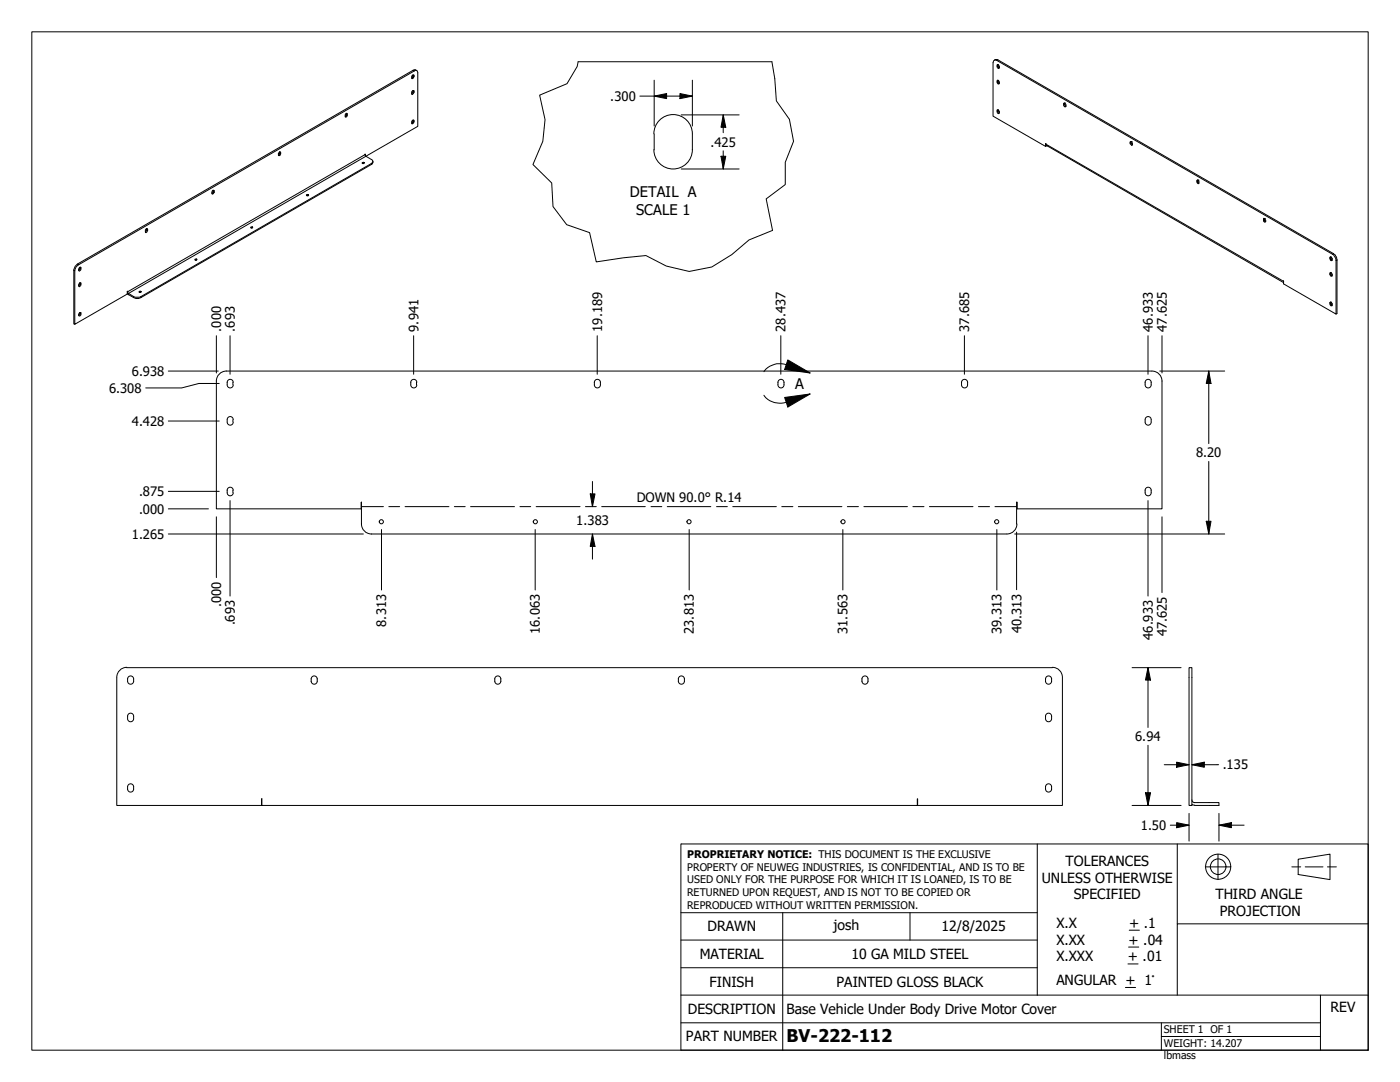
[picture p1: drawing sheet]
<svg xmlns="http://www.w3.org/2000/svg" width="279mm" height="216mm" viewBox="0 0 279 216" stroke-linecap="round" stroke-linejoin="round" font-family="sans-serif">
<!-- layer: Visible (ANSI) -->
<g fill="none" stroke="#000" stroke-width=".2">
<path d="M82.2 18.2l.3-.1a.41 .41 0 0 1 .1 .5 .41 .41 0 0 1-.4 .2zM82.4 18.1h.1M82.4 18.1l-.2 .6M82.4 15l-.2 .6a.33 .33 0 0 0 .4-.2 .33 .33 0 0 0-.2-.4l-.2 .2v.4M82.4 15h.1M83.2 14.1l-.3-.2-.5 .1-67 38.7-.4 .4-.3 .7v10.8l.2 .1M115.4 12.3h38.7M198.4 12l.2-.1h.5l67.2 38.8a1.28 1.28 0 0 1 .5 1.2v10.6l-.2 .2M199.2 16v.4l.3 .2-.2 .2a.43 .43 0 0 1-.3-.4 .43 .43 0 0 1 .1-.4l.2 .1 .2 .5M199.2 12.9l.2 .8h-.2l-.2-.3 .1-.5a.49 .49 0 0 1 .4 .6M42.5 38l-.1 .7a.49 .49 0 0 0 .3-.6v-.1a.28 .28 0 0 0-.3 0 .28 .28 0 0 0-.1 .4v.2M55.8 30.3v.5l-.2 .2a.38 .38 0 0 0 .4-.2 .38 .38 0 0 0-.1-.4v-.1a.49 .49 0 0 0-.3 .6"/>
<path d="M61.2 38.9a.22 .22 0 0 1 .2-.1 .22 .22 0 0 1 .1 .3 .22 .22 0 0 1-.2 0 .22 .22 0 0 1-.1-.2zM61.3 39.1h.2M69.1 22.7v.4l-.2 .2a.25 .25 0 0 0 .3 0 .25 .25 0 0 0 .1-.3v-.3a.25 .25 0 0 0-.3 0 .25 .25 0 0 0-.1 .4v.1M69.1 22.7h.1M72.3 32.5l.3-.1 .1 .2h-.3zM72.4 32.6h.2M72.9 31l-.1-.3 .2 .5M74.4 32.2l-.2 .6-46.1 26.6a1.47 1.47 0 0 1-1.4 0l-1.3-.9M82.4 24l-.2 .6a.37 .37 0 0 0 .4-.2 .37 .37 0 0 0-.2-.5l-.2 .3v.4M82.4 24h.1M130.5 26.7a3.8 3.8 0 0 1 3.8-3.8 3.8 3.8 0 0 1 3.9 3.8M130.6 26.7v3.2"/>
<path d="M138.2 26.7v3.2a3.8 3.8 0 0 1-3.9 3.8 3.8 3.8 0 0 1-3.8-3.8M199.2 21.9v.3a.22 .22 0 0 1 .2 .2 .22 .22 0 0 1-.2 .3l-.2-.3 .1-.5a.49 .49 0 0 1 .4 .6M208.7 29.2l-10.5-6v-10.7a.48 .48 0 0 1 .2-.5 .48 .48 0 0 1 .5 .1l67.2 38.7 .5 .7v.3v10.9l-10.4-6.1v-.5v.2M208.9 29.1h.1M208.9 29.1l-.2 .1v-.6l.1 .4 47.4 27.4M212.3 20.6a.37 .37 0 0 1 .4 .3 .37 .37 0 0 1-.2 .4l-.2-.3zM212.5 20.6v.3l.2 .3M212.5 20.6h.1M225.6 28.3h.1a.45 .45 0 0 1 .2 .7h-.1a.45 .45 0 0 1-.2-.7zM225.7 28.3v.3l.3 .3M225.7 28.3h.1M239.1 35.9v.4l.2 .3a.25 .25 0 0 1-.4 0 .25 .25 0 0 1 0-.3v-.3a.25 .25 0 0 1 .3 0 .25 .25 0 0 1 .1 .3v.2"/>
<path d="M239.1 35.9h.1M15.2 53.3l.4-.4 67.1-38.7a.4 .4 0 0 1 .5-.1 .4 .4 0 0 1 .2 .4v10.7l-10.4 6 1.1 .6a.42 .42 0 0 1 .3 .4 .42 .42 0 0 1-.3 .4l-46 26.6-.3 .1-1-.1-1.1-.7-.3-.4v.6l-10.5 6v-10.8zM15.7 53.5l.2-.2 .2 .1a.42 .42 0 0 1-.4 .6zM15.9 56.5h.1M15.9 56.5h.2a.42 .42 0 0 1-.4 .7v-.4zM15.9 56.5v.3l-.2 .3M15.9 53.3v.4l-.2 .3M15.9 53.3h.1M27.7 58.2l.4-.1 .1 .2a.25 .25 0 0 1-.3 .1 .25 .25 0 0 1-.2-.2zM27.9 58.4h.2M29 45.8a.24 .24 0 0 1 .2-.1 .24 .24 0 0 1 .3 .1v.2a.26 .26 0 0 1-.1 .3 .26 .26 0 0 1-.4-.1zM29.2 45.7v.3l-.2 .3"/>
<path d="M29.2 45.7h.1M39 51.9h.2M50 45.3h.1a.16 .16 0 0 1 .2-.1 .16 .16 0 0 1 .1 .3h-.2zM50.1 45.5h.3M252.3 43.6v.4l.3 .2a.26 .26 0 0 1-.3 .1 .26 .26 0 0 1-.1-.4v-.2a.28 .28 0 0 1 .3 0 .28 .28 0 0 1 .1 .3v.2M252.3 43.6h.1M265.6 54.4l.1 .5 .2 .1a.2 .2 0 0 1-.2 .1 .2 .2 0 0 1-.2-.2v-.5a.36 .36 0 0 1 .4 .2 .36 .36 0 0 1 0 .4M265.6 51.2l.1 .6 .2 .1a.28 .28 0 0 1-.4 .1 .28 .28 0 0 1-.1-.4l.1-.4a.49 .49 0 0 1 .4 .7M15.7 62.5l.2-.1h.2a.42 .42 0 0 1-.4 .7zM15.9 62.4v.3l-.2 .2M15.9 62.4h.1M43.2 76v25.5h28.9v-1.3v4.4a2 2 0 0 0 2 2"/>
<path d="M45.1 74h184.8M45.2 74a2 2 0 0 0-2 2M46.5 76.3v.5M46.5 76.3a.6 .6 0 0 0-.5-.6 .6 .6 0 0 0-.7 .6v.5a.6 .6 0 0 0 .6 .6 .6 .6 0 0 0 .6-.6M83.1 76.3v.5M83.2 76.3a.6 .6 0 0 0-.6-.6 .6 .6 0 0 0-.6 .6v.5a.6 .6 0 0 0 .6 .6 .6 .6 0 0 0 .6-.6M118.8 75.9a.6 .6 0 0 1 .6-.2 .6 .6 0 0 1 .4 .6v.5a.6 .6 0 0 1-.6 .6 .6 .6 0 0 1-.6-.6zM155.4 75.9a.6 .6 0 0 1 .7-.2 .6 .6 0 0 1 .4 .6v.5a.6 .6 0 0 1-.6 .6 .6 .6 0 0 1-.6-.6zM192.1 75.9a.6 .6 0 0 1 .6-.2 .6 .6 0 0 1 .4 .6v.5a.6 .6 0 0 1-.6 .6 .6 .6 0 0 1-.6-.6zM228.7 75.9a.6 .6 0 0 1 .7-.2 .6 .6 0 0 1 .3 .6v.5a.6 .6 0 0 1-.6 .6 .6 .6 0 0 1-.6-.6zM229.9 74a2 2 0 0 1 2 2M231.9 76v25.5h-28.9v-1.3h-.1v4.4"/>
<path d="M265.6 60.3v.3l.3 .4a.28 .28 0 0 1-.4 0 .28 .28 0 0 1-.1-.4l.1-.3a.49 .49 0 0 1 .4 .6M45.3 83.7a.6 .6 0 0 1 .6-.6 .6 .6 0 0 1 .6 .6M45.3 83.8a.83 .83 0 0 0 .4 1 .6 .6 0 0 0 .8-.6M45.3 97.8a.6 .6 0 0 1 .6-.6 .6 .6 0 0 1 .6 .6M45.3 97.8v.5M45.3 98.3a.6 .6 0 0 0 .6 .6 .6 .6 0 0 0 .6-.6M46.5 83.8v.4M46.5 97.8v.5M228.5 83.7a.6 .6 0 0 1 .6-.6 .6 .6 0 0 1 .6 .6M228.5 83.8a.83 .83 0 0 0 .4 1 .6 .6 0 0 0 .8-.6v-.4M228.5 97.8v.5M228.5 98.3a.6 .6 0 0 0 .6 .6 .6 .6 0 0 0 .6-.6"/>
<path d="M228.5 97.8a.6 .6 0 0 1 .6-.6 .6 .6 0 0 1 .6 .6M229.7 97.8v.5M74.1 106.6h126.8M202.9 104.6a2 2 0 0 1-2 2M23.3 135.2v25.5h28.9v-1.3l.1 1.3h130.8v-1.3v1.3h28.9v-25.5M25.3 133.2h184.8M25.3 133.2a2 2 0 0 0-2 2M25.5 135.9a.6 .6 0 0 0 .6 .6 .6 .6 0 0 0 .6-.6M25.5 136a.83 .83 0 0 1 .3-1.1 .6 .6 0 0 1 .9 .6v.5M62.1 136a.83 .83 0 0 1 .4-1.1 .6 .6 0 0 1 .8 .6v.5M62.1 135.9a.6 .6 0 0 0 .6 .6 .6 .6 0 0 0 .6-.6M98.7 135.9a.6 .6 0 0 0 .6 .6 .6 .6 0 0 0 .6-.6"/>
<path d="M98.7 136a.83 .83 0 0 1 .4-1.1 .6 .6 0 0 1 .8 .6v.5M135.4 135.9a.6 .6 0 0 0 .6 .6 .6 .6 0 0 0 .6-.6M135.4 136a.83 .83 0 0 1 .4-1.1 .6 .6 0 0 1 .8 .6v.5M172 136a.83 .83 0 0 1 .4-1.1 .6 .6 0 0 1 .8 .6v.5M172 135.9a.6 .6 0 0 0 .6 .6 .6 .6 0 0 0 .6-.6M208.7 136a.83 .83 0 0 1 .3-1.1 .6 .6 0 0 1 .9 .6v.5M208.7 135.9a.6 .6 0 0 0 .6 .6 .6 .6 0 0 0 .6-.6M210 133.2a2 2 0 0 1 2 2M237.3 133.2h.6v27.5h-.6zM25.5 157a.83 .83 0 0 0 .3 1 .6 .6 0 0 0 .9-.6v-.4M25.5 157a.6 .6 0 0 1 .6-.6 .6 .6 0 0 1 .6 .6M25.6 142.5a.6 .6 0 0 1 .7-.2 .6 .6 0 0 1 .4 .6v.5a.6 .6 0 0 1-.6 .6 .6 .6 0 0 1-.6-.6z"/>
<path d="M208.7 157a.83 .83 0 0 0 .3 1 .6 .6 0 0 0 .9-.6v-.4M208.7 157a.6 .6 0 0 1 .6-.6 .6 .6 0 0 1 .6 .6M208.8 142.5a.6 .6 0 0 1 .7-.2 .6 .6 0 0 1 .4 .6v.5a.6 .6 0 0 1-.7 .6 .6 .6 0 0 1-.5-.6zM237.9 159.6v.3l.5 .2h4.9v.6h-4.9M237.9 160.5l.5 .2"/>
<circle cx="39.1" cy="51.8" r=".17"/>
<circle cx="76.1" cy="104.1" r=".41"/>
<circle cx="106.8" cy="104.1" r=".41"/>
<circle cx="137.5" cy="104.1" r=".41"/>
<circle cx="168.2" cy="104.1" r=".41"/>
<circle cx="198.9" cy="104.1" r=".41"/>
</g>
<!-- layer: Visible Narrow (ANSI) -->
<g fill="none" stroke="#000" stroke-width=".2">
<path d="M82.4 18.1l.2 .1M82.4 18.4h.2M82.4 15.2l.2 .1M82.4 15l.2 .1M82.4 14l.3 .2M199.1 11.9l-.2 .2M199.2 16.1l-.2 .1M199.2 16.3l-.2 .1M199.2 13.1l-.2 .2M199.2 13h-.2M42.5 38.2l.2 .2M42.5 38l.2 .1"/>
<path d="M55.8 30.5l.2 .2M55.8 30.4l.2 .1M69.1 22.9l.2 .1M69.1 22.7l.2 .1M72.8 30.9l-47.4 27.3M73 31.2l-47.3 27.3v.3M74.1 32.6v.2M82.4 24.2l.2 .1M82.4 24l.2 .1M199.2 22.2l-.2 .1M199.2 22h-.2M208.7 28.8l47.5 27.3"/>
<path d="M212.5 20.8l-.2 .2M212.5 20.6l-.2 .1M225.7 28.5l-.1 .1M225.7 28.3l-.1 .1M239.1 36.1l-.2 .2M239.1 35.9l-.2 .2M14.7 53.9l.2 .1M15.4 52.7l.3 .1M15.9 56.5l.2 .1M15.9 56.7l.2 .1M15.9 53.5l.2 .2M15.9 53.3l.2 .2"/>
<path d="M26.7 59.2v.2M28.1 59.2v.2M29.2 45.9l.3 .1M29.2 45.7l.3 .1M252.3 43.8l-.1 .1M252.3 43.6l-.1 .2M265.6 54.4l-.2 .1M265.6 54.6l-.2 .1M265.6 51.5l-.2 .1M265.6 51.3l-.2 .1M266.1 50.6l-.2 .1M266.8 51.9l-.2 .1"/>
<path d="M15.9 62.5l.2 .2M15.9 62.4l.2 .1M265.6 60.5l-.2 .1M265.6 60.3l-.2 .1"/>
</g>
<!-- layer: Bend DOWN -->
<g fill="none" stroke="#000" stroke-width=".2">
<path d="M72.1 101.1h4.4M77.6 101.1h2.2M80.8 101.1h8.8M90.7 101.1h2.1M93.9 101.1h8.8M103.8 101.1h2.1M107 101.1h8.8M116.8 101.1h2.2M120.1 101.1h8.7M129.9 101.1h2.2M133.2 101.1h8.7M143 101.1h2.2"/>
<path d="M146.2 101.1h8.7M156 101.1h2.2M159.3 101.1h8.7M169.1 101.1h2.2M172.4 101.1h8.7M182.2 101.1h2.2M185.5 101.1h8.7M195.3 101.1h2.2M198.6 101.1h4.3"/>
</g>
<!-- layer: Break Line (ANSI) -->
<path d="M115.4 12.3l-.2 1-2 3.4-5.5 2.3 1.1 4.9-.5 4.3-1.9 4.6 3.7 3.7 .3 4.7 2.7 3.6 4.6 1.6 1.3 5.9 5.5-.9 4.4-.4 4.1 2.1 4.5 1.1 4.5-.9 4-2.5 3.5-2.9 4.7-1.9-1.3-6.3 3.8-2.9v-4.4l1.7-4.2-.9-4.4-2.6-3.7-.3-4.4-.5-3.4" fill="none" stroke="#000" stroke-width=".2"/>
<!-- layer: Detail Boundary (ANSI) -->
<path d="M152.5 74.2a4 4 0 0 1 4.4-1.4l4.8 1.6M156.6 79.3l5.1-.7-4.5 2.6zM157.2 71.8l4.5 2.6-5.1-.7zM161.7 78.6l-4.8 1.7a3.9 3.9 0 0 1-4.4-1.4" fill="none" stroke="#000" stroke-width=".2"/>
<path d="M157.2 71.8l4.5 2.6-5.1-.7zM156.6 79.3l5.1-.7-4.5 2.6z" fill="#000"/>
<!-- layer: Border (ANSI) -->
<path d="M6.3 6.3h266.7v203.2h-266.7z" fill="none" stroke="#000" stroke-width=".2"/>
<!-- layer: Title (ANSI) -->
<g fill="none" stroke="#000" stroke-width=".2">
<path d="M135.9 168.4h137.1v41.1h-137.1zM207 168.4v30.2M234.9 168.4v15.9M240.5 173h5.1M243.1 170.4v5.1M257.8 173h1.8M259.1 171.4l6.3-1v5.1l-6.3-1zM260.5 173h3.5M264.9 173h1.8M135.9 198.6h137.1M135.9 193.1h71.1M135.9 187.6h71.1"/>
<path d="M135.9 182.1h71.1M156.2 182.1v27.4M181.6 182.1v5.5M224.6 197h2M225.1 192.3h2M225.2 189h2.1M225.4 185.6h2M263.5 198.6v10.9M273 184.3h-38.1v14.3M135.9 204.1h127.6M231.8 206.8h31.7M231.8 204.1v5.4"/>
<circle cx="243.1" cy="172.9" r="2.51"/>
<circle cx="243.1" cy="172.9" r="1.56"/>
</g>
<!-- layer: Dimension (ANSI) -->
<g fill="none" stroke="#000" stroke-width=".2">
<path d="M127.7 19.2h10.5M130.6 19.2l2.4-.5v1zM130.6 16v9.1M135.7 18.7l2.5 .5-2.5 .5zM138.2 16v9.1M136 33.7h11.5M136 22.9h11.5M143.9 31.2h.9l-.5 2.5zM144.3 22.9l.5 2.5h-.9zM144.3 22.9v3.6M144.3 30.1v3.6M33.6 74h10"/>
<path d="M43.2 67v7.4M43.8 76.5h-4.1l-3.4 .9h-7.2M45.9 67v7.7M82.5 67v7.7M119.2 67v7.7M155.8 67v7.7M192.5 67v7.7M229.1 67v7.7M231.5 74h12.9M231.9 67v7.4M241.2 74l.5 2.5h-1zM241.2 74v14.5"/>
<path d="M33.6 98h10.2M33.6 84h10.2M45.9 99.9v19M117.8 98.6h.9l-.5 2.5zM118.2 96.1v5M229.1 99.9v19M241.2 92.1v14.5M33.6 101.5h8M33.6 106.6h38.9M43.2 103.1v12.2M76.1 105.7v12M106.8 105.7v12"/>
<path d="M118.2 106.6l.5 2.4h-.9zM118.2 106.6v5M137.5 105.7v12M168.2 105.7v12M198.9 105.7v12M202.5 106.6h41.9M202.9 106.2v11.5M231.9 103.1v15.1M240.7 104h1l-.5 2.6zM225.9 133.2h9.8M229.1 133.2l.5 2.5h-1zM229.1 133.2v12"/>
<path d="M228.6 158.2h1l-.5 2.5zM229.1 148.7v12M232.3 152.6h5M234.8 152.1l2.5 .5-2.5 .5zM237.9 152.6l2.4-.5v1zM237.9 152.6h5.3M225.9 160.7h9.8M233.6 164.7h3.7M234.8 164.1l2.5 .6-2.5 .5zM237.3 162.3v5.5M243.3 164.7l2.4-.6v1.1zM243.3 164.7h5"/>
<path d="M243.3 162.3v5.5"/>
</g>
<g fill="#000">
<path d="M130.6 19.2l2.4-.5v1zM135.7 18.7l2.5 .5-2.5 .5zM143.9 31.2h.9l-.5 2.5zM144.3 22.9l.5 2.5h-.9zM241.2 74l.5 2.5h-1zM117.8 98.6h.9l-.5 2.5zM118.2 106.6l.5 2.4h-.9zM240.7 104h1l-.5 2.6zM229.1 133.2l.5 2.5h-1zM228.6 158.2h1l-.5 2.5zM234.8 152.1l2.5 .5-2.5 .5zM237.9 152.6l2.4-.5v1z"/>
<path d="M234.8 164.1l2.5 .6-2.5 .5zM243.3 164.7l2.4-.6v1.1z"/>
</g>
<text font-size="3.5" x="157" y="207.9">BV-222-112</text>
<g font-size="2.9">
<text x="125.7" y="39.3">DETAIL A</text>
<text x="126.9" y="42.9">SCALE 1</text>
<text x="158.7" y="77.6">A</text>
</g>
<g font-size="2.8">
<text x="212.7" y="172.8">TOLERANCES</text>
<text x="207.9" y="176.1">UNLESS OTHERWISE</text>
<text x="214.3" y="179.5">SPECIFIED</text>
<text x="242.6" y="179.4">THIRD ANGLE</text>
<text x="141.2" y="185.9">DRAWN</text>
<text x="166.4" y="185.6">josh</text>
<text x="187.9" y="185.7">12/8/2025</text>
<text x="210.8" y="185.2">X.X</text>
<text x="225.4" y="185.2">+ .1</text>
<text x="243.5" y="182.7">PROJECTION</text>
<text x="139.6" y="191.4">MATERIAL</text>
<text x="169.9" y="191.4">10 GA MILD STEEL</text>
<text x="210.8" y="188.5">X.XX</text>
<text x="210.8" y="191.8">X.XXX</text>
<text x="225.1" y="191.8">+ .01</text>
<text x="225.2" y="188.5">+ .04</text>
<text x="141.6" y="196.8">FINISH</text>
<text x="166.9" y="196.8">PAINTED GLOSS BLACK</text>
<text x="210.8" y="196.6">ANGULAR + 1°</text>
<text x="137.3" y="202.3">DESCRIPTION</text>
<text x="157" y="202.2">Base Vehicle Under Body Drive Motor Cover</text>
<text x="265.6" y="201.9">REV</text>
<text x="136.9" y="207.8">PART NUMBER</text>
</g>
<g font-size="2.6">
<text x="121.8" y="20.1">.300</text>
<text x="141.8" y="29.3">.425</text>
<text x="44.1" y="66.2" transform="rotate(-90 44.1 66.2)">.000</text>
<text x="46.9" y="66.2" transform="rotate(-90 46.9 66.2)">.693</text>
<text x="83.5" y="66.2" transform="rotate(-90 83.5 66.2)">9.941</text>
<text x="120.1" y="66.2" transform="rotate(-90 120.1 66.2)">19.189</text>
<text x="156.8" y="66.2" transform="rotate(-90 156.8 66.2)">28.437</text>
<text x="193.4" y="66.2" transform="rotate(-90 193.4 66.2)">37.685</text>
<text x="230.1" y="66.2" transform="rotate(-90 230.1 66.2)">46.933</text>
<text x="232.9" y="66.2" transform="rotate(-90 232.9 66.2)">47.625</text>
<text x="26.3" y="75">6.938</text>
<text x="21.8" y="78.4">6.308</text>
<text x="26.3" y="85">4.428</text>
<text x="238.7" y="91.2">8.20</text>
<text x="27.7" y="99">.875</text>
<text x="127.1" y="100.2">DOWN 90.0° R.14</text>
<text x="26.3" y="107.5">1.265</text>
<text x="27.7" y="102.5">.000</text>
<text x="115" y="104.8">1.383</text>
<text x="44.1" y="121.2" transform="rotate(-90 44.1 121.2)">.000</text>
<text x="46.9" y="124.8" transform="rotate(-90 46.9 124.8)">.693</text>
<text x="77.1" y="125" transform="rotate(-90 77.1 125)">8.313</text>
<text x="107.8" y="126.5" transform="rotate(-90 107.8 126.5)">16.063</text>
<text x="138.5" y="126.5" transform="rotate(-90 138.5 126.5)">23.813</text>
<text x="169.2" y="126.5" transform="rotate(-90 169.2 126.5)">31.563</text>
<text x="199.9" y="126.5" transform="rotate(-90 199.9 126.5)">39.313</text>
<text x="203.8" y="126.4" transform="rotate(-90 203.8 126.4)">40.313</text>
<text x="230.1" y="127.6" transform="rotate(-90 230.1 127.6)">46.933</text>
<text x="232.9" y="127" transform="rotate(-90 232.9 127)">47.625</text>
<text x="226.6" y="147.9">6.94</text>
<text x="244" y="153.5">.135</text>
<text x="227.6" y="165.6">1.50</text>
</g>
<g font-size="2.1">
<text x="137.2" y="171.3">PROPRIETARY NOTICE: THIS DOCUMENT IS THE EXCLUSIVE</text>
<text x="137.2" y="173.7">PROPERTY OF NEUWEG INDUSTRIES, IS CONFIDENTIAL, AND IS TO BE</text>
<text x="137.2" y="176.3">USED ONLY FOR THE PURPOSE FOR WHICH IT IS LOANED, IS TO BE</text>
<text x="137.2" y="178.8">RETURNED UPON REQUEST, AND IS NOT TO BE COPIED OR</text>
<text x="137.2" y="181.3">REPRODUCED WITHOUT WRITTEN PERMISSION.</text>
<text x="232.3" y="206.1">SHEET 1 OF 1</text>
<text x="232.3" y="208.9">WEIGHT: 14.207</text>
<text x="232.3" y="211.4">lbmass</text>
</g>
</svg>
